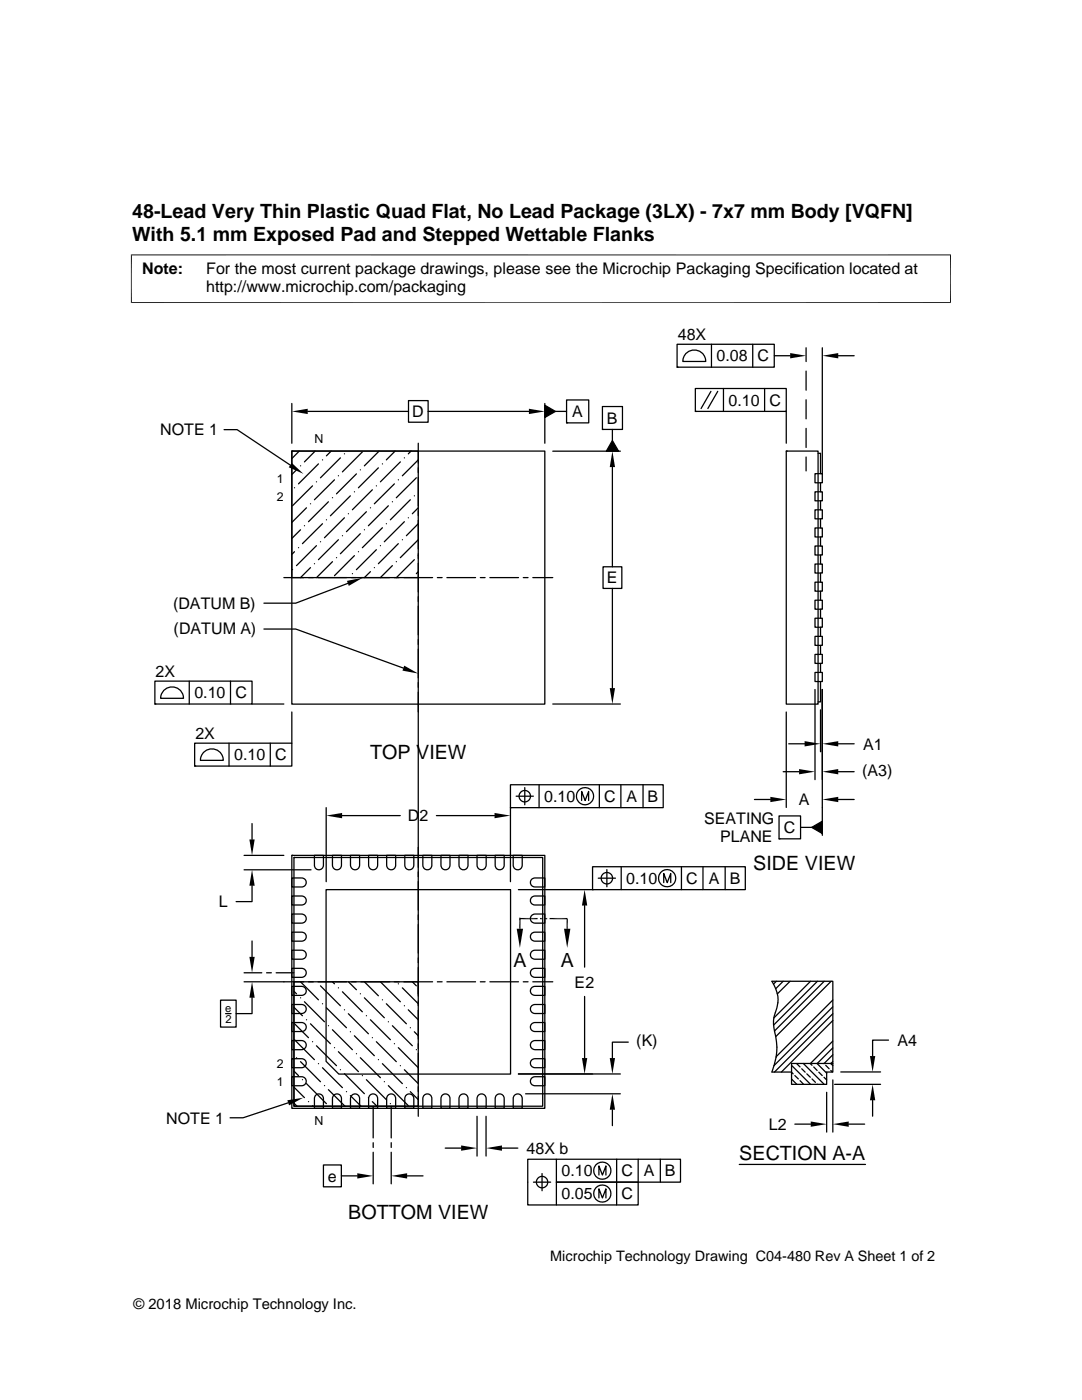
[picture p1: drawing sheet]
<svg xmlns="http://www.w3.org/2000/svg" width="216mm" height="279mm" viewBox="0 0 216 279" stroke-linecap="round" stroke-linejoin="round" font-family="sans-serif">
<g fill="none" stroke="#000" stroke-width=".25">
<path d="M81.5 79.9h3.9v4.4h-3.9zM113.1 79.8h4.4v4.6h-4.4zM135.1 68.7h19.4v4.6h-19.4zM135.1 73.3h.1M137 70.4a2.29 2.29 0 0 1 2.5-.4 2.29 2.29 0 0 1 1.3 2.1h-4.6l.4-1.1zM138.7 77.5h18.2v4.6h-18.2zM141.9 78.1l-2 3.4M142 68.7v4.6M143.2 78.1l-2 3.4M144.4 77.5v4.6M150.2 68.7v4.6M152.6 77.5v4.6"/>
<path d="M154.5 71h3.2M160.8 69.4v2.8M160.8 74.1v3.8M160.8 79.8v3.8M164.1 69.4v25.2M167.3 71h3.1M44.7 85.7h2.6l10.6 7.1M58.2 90h25.3v25.3h-25.3zM58.2 90h50.5v50.5h-50.5zM58.2 90h.1M58.2 80.5v8M58.8 97.3h.1"/>
<path d="M59.2 93.8l-1 .9M59.7 90l-1.5 1.5M60 93h.1M61.4 82.1h20.1M62.4 97l-4 3.9M62.9 90l-2.2 2.2M63.1 96.2h.1M63.5 92.6l-3.9 4M64.3 91.8h.1M66.1 90l-1 1M66.3 99.3h.1M66.7 95.8l-4 3.9"/>
<path d="M67.5 95h.1M67.9 91.4l-4 4M68.7 90.6h.1M69.9 99l-4 3.9M70.7 98.1h.1M71.1 94.6l-4 4M71.9 93.8h.1M72.3 90.2l-4 4M74.3 97.7l-4 4M75.1 97h.1M75.5 93.4l-4 3.9M75.6 90l-2.9 3"/>
<path d="M76.3 92.6h.1M78.7 96.6l-4 3.9M78.8 90l-1.7 1.8M79.5 95.8h.1M79.9 92.2l-4 4M80.7 91.4h.1M81.9 99.7l-4 4M82 90l-.5 .6M82.7 99h.1M83.1 95.4l-4 3.9M83.5 88.5v3.9M83.5 93.4v.9"/>
<path d="M83.5 95.3v5.7M83.5 91.8l-3.2 3.2M85.4 82.1h20.1M108.7 80.9l2.1 1.2-2.1 1.2zM108.7 80.5v8M110.3 90h13.5M110.8 82.1h2.3M113.1 84.4h.1M120.2 81.1h4v4.6h-4zM120.2 85.7h.1M122.2 87.9l1.2 2.1h-2.4zM122.2 85.7v2.2"/>
<path d="M122.2 93.2v19.9M138.7 82.1h.1M156.9 90h6.3v50.5h-6.3zM156.9 90h.1M156.9 82.1v6.4M160.8 85.5v3.8M160.8 91.2v2.8M162.6 98.1h1.5v1.8h-1.5zM162.6 94.5h1.5v1.9h-1.5zM163.2 90.5h.5v4M163.7 96.4v1.7M163.7 99.9v1.8"/>
<path d="M56.6 115.3h4M58.4 113.7h.1M58.8 110.1l-.6 .5M59.6 109.3h.1M60 105.7l-1.8 1.8M60.7 104.9h.1M61.2 101.3l-3 3M61.6 115.3h.9M62 113.3l-2 2M62 100.5h.1M62.7 112.5h.1M63.1 108.9l-3.9 4"/>
<path d="M63.5 115.3h5.7M63.9 108.1h.1M64.3 104.5l-4 4M65.1 103.7h.1M65.5 100.1l-3.9 4M66.3 112.1l-3.1 3.2M67.1 111.3h.1M67.5 107.7l-4 4M68.3 106.9h.1M68.7 103.3l-4 4M69.4 116.4l-10.4 4h-6.3M69.5 102.5h.1"/>
<path d="M70.1 115.3h1M70.3 114.5h.1M70.7 110.9l-4 4M71.5 110.1h.1M71.9 106.5l-4 4M72 115.3h5.7M72.7 105.7h.1M73.1 102.1l-4 4M73.9 101.3h.1M73.9 114.1l-1.2 1.2M74.7 113.3h.1M75.1 109.7l-4 4"/>
<path d="M75.9 108.9h.1M76.3 105.3l-4 4M77.1 104.5h.1M77.5 100.9l-4 4M78.3 100.1h.1M78.3 112.9l-2.4 2.4M78.7 115.3h1M79.1 112.1h.1M79.5 108.5l-4 4M80.3 107.7h.1M80.6 115.3h5.7M80.7 104.1l-4 4"/>
<path d="M81.5 103.3h.1M82.7 111.7l-3.6 3.6M83.5 101.9v1M83.5 103.8v5.8M83.5 110.5v1M83.5 112.4v86.4M83.5 114.1l-.4 .4M83.5 104.5l-2.4 2.4M83.5 101.3l-1.2 1.2M83.5 110.9h.1M83.5 107.7l-3.6 3.6M87.3 115.3h.9"/>
<path d="M89.2 115.3h5.7M95.8 115.3h1M97.7 115.3h5.8M104.4 115.3h1M106.3 115.3h4M120.3 113.1h3.8v4.3h-3.8zM122.2 117.4v19.9M162.6 119.8h1.5v1.8h-1.5zM162.6 116.2h1.5v1.8h-1.5zM162.6 112.6h1.5v1.8h-1.5zM162.6 109h1.5v1.8h-1.5zM162.6 105.4h1.5v1.8h-1.5z"/>
<path d="M162.6 101.7h1.5v1.8h-1.5zM163.7 103.5v1.9M163.7 107.2v1.8M163.7 110.8v1.8M163.7 114.4v1.8M163.7 118v1.8M30.9 135.9h19.4v4.6h-19.4zM32.8 137.6a2.28 2.28 0 0 1 2.5-.3 2.28 2.28 0 0 1 1.3 2.1h-4.6l.4-1.2zM37.8 135.9v4.6M46 135.9v4.6M52.7 125.5h6.3l21.5 7.8M162.6 134.2h1.5v1.8h-1.5z"/>
<path d="M162.6 130.6h1.5v1.8h-1.5zM162.6 127h1.5v1.8h-1.5zM162.6 123.4h1.5v1.8h-1.5zM162.6 137.6v18M163.7 136v4.1h-.5M163.7 121.6v1.8M163.7 125.2v1.8M163.7 128.8v1.8M163.7 132.4v1.8M164.1 137.6v29.1M30.9 140.5h.1M38.8 148.3h19.4v4.6h-19.4z"/>
<path d="M38.8 152.9h.1M40.8 150a2.28 2.28 0 0 1 2.4-.3 2.28 2.28 0 0 1 1.4 2h-4.6l.3-1.1zM45.7 148.3v4.6M50.3 140.5h6.3M53.9 148.3v4.6M58.2 142.1v6.2M101.9 156.6h30.4v4.6h-30.4zM103 158.9h3.4M104.7 157.2v3.4M107.6 156.6v4.6M110.3 140.5h13.5M116.1 159.8v-1.9l.7 1.9 .7-1.9v1.9"/>
<path d="M119.6 156.6v4.6M123.9 156.6v4.6M128.3 156.6v4.6M150.5 159.6h3.2M156.3 154h3.1M156.9 142.1v19M157.4 148.4h3.1M163.7 141.7v8.3M167.3 148.4h3.1M167.3 154h3.1M167.3 159.6h3.1M48.7 170.7h7.9"/>
<path d="M48.7 173.6h13.4M50.3 176.8v3.1h-3.2M50.3 164.4v3.1M58.2 170.7h50.5v50.5h-50.5zM58.2 170.7h.1M58.2 175.2h2a.9 .9 0 0 1 .9 .9 .9 .9 0 0 1-.9 .9h-2zM58.2 178.8h2a.9 .9 0 0 1 .9 .9 .9 .9 0 0 1-.9 .9h-2zM58.7 171.1h49.6v49.7h-49.6zM58.7 171.1h.1M62.7 170.7h1.8v2a.9 .9 0 0 1-.9 .9 .9 .9 0 0 1-.9-.9zM65.1 177.5h36.8v36.9h-34.3l-2.5-2.6zM65.1 161.2v14.8"/>
<path d="M66.3 170.7h1.8v2a.9 .9 0 0 1-.9 .9 .9 .9 0 0 1-.9-.9zM68.3 162.8h11.6M69.9 170.7h1.9v2a.91 .91 0 0 1-1 .9 .91 .91 0 0 1-.9-.9zM73.6 170.7h1.8v2a.9 .9 0 0 1-.9 .9 .9 .9 0 0 1-.9-.9zM77.2 170.7h1.8v2a.9 .9 0 0 1-.9 .9 .9 .9 0 0 1-.9-.9zM80.8 170.7h1.8v2a.9 .9 0 0 1-.9 .9 .9 .9 0 0 1-.9-.9zM84.4 170.7h1.8v2a.9 .9 0 0 1-.9 .9 .9 .9 0 0 1-.9-.9zM87.1 162.8h11.6M88 170.7h1.8v2a.9 .9 0 0 1-.9 .9 .9 .9 0 0 1-.9-.9zM91.6 170.7h1.8v2a.9 .9 0 0 1-.9 .9 .9 .9 0 0 1-.9-.9zM95.2 170.7h1.8v2a.91 .91 0 0 1-.9 .9 .91 .91 0 0 1-.9-.9zM98.8 170.7h1.8v2a.9 .9 0 0 1-.9 .9 .9 .9 0 0 1-.9-.9z"/>
<path d="M101.9 161.2h.1M101.9 161.2v14.8M102.4 170.7h1.8v2a.9 .9 0 0 1-.9 .9 .9 .9 0 0 1-.9-.9zM103.4 177.5h14.8M106 175.6l.7-.4h2v1.8h-2a.91 .91 0 0 1-.7-1.4zM106 179.2l.7-.4h2v1.8h-2a.89 .89 0 0 1-.8-.5 .89 .89 0 0 1 .1-.9zM118.2 173h30.5v4.5h-30.5zM118.2 177.5h.1M119.4 175.3h3.4M121.1 173.5v3.5M124 173v4.5M132.4 176.1v-1.8l.7 1.8 .7-1.8v1.8"/>
<path d="M136 173v4.5M140.3 173v4.5M144.7 173v4.5M155.4 162.8h4.3v4.6h-4.3zM155.4 167.4h.1M159.7 165.1h2.3M162 165.1l2.1-1.2v2.4zM44 199.6h3.1v5.4h-3.1zM48.7 195.9h11.9M48.7 194.1h3.5M50.3 199.1v3.2h-3.2M50.3 187.8v3.2"/>
<path d="M53.2 194.1h.9M55.1 194.1h3.5M58.2 182.4h2a.91 .91 0 0 1 .9 .9 .91 .91 0 0 1-.9 .9h-2zM58.2 186h2a.9 .9 0 0 1 .9 .9 .9 .9 0 0 1-.9 .9h-2zM58.2 189.6h2a.9 .9 0 0 1 .9 .9 .9 .9 0 0 1-.9 .9h-2zM58.2 193.3h2a.9 .9 0 0 1 .9 .9 .9 .9 0 0 1-.9 .9h-2zM58.2 196.8h2a.9 .9 0 0 1 .9 .9 .9 .9 0 0 1-.9 .9h-2zM58.7 197.8l.5 .5M58.7 195.9h24.8v24.9h-24.8zM60 199.1h.1M60 195.9l3.5 3.6M60.7 199.9l4 4"/>
<path d="M61.6 195.9h.9M63.5 195.9h5.7M63.9 196.7l4 4M66.3 195.9l.4 .4M67.5 197.1h.1M68.3 197.9l4 4M69.5 195.9l1.6 1.6M70.1 195.9h1M71.9 198.3h.1M72 195.9h5.7M72.7 195.9l2.8 2.8M72.7 199.1l4 4"/>
<path d="M75.9 195.9l4 4M76.3 199.5h.1M78.7 195.9h1M79.5 196.3h.1M80.3 197.1l3.2 3.2M80.6 195.9h5.7M82.3 195.9l.8 .8M83.5 199.7v1M87.3 195.9h.9M89.2 195.9h5.7M95.8 195.9h1M97.7 195.9h5.8"/>
<path d="M104.4 195.9h1M106 193.6l.7-.3h2v1.8h-2a.91 .91 0 0 1-.7-1.5zM106 186.4l.7-.4h2v1.8h-2a.9 .9 0 0 1-.7-1.4zM106 182.8l.7-.4h2v1.8h-2a.9 .9 0 0 1-.7-1.4zM106 197.2l.7-.4h2v1.8h-2a.89 .89 0 0 1-.8-.4 .89 .89 0 0 1 .1-1zM106 190l.7-.4h2v1.8h-2a.89 .89 0 0 1-.8-.5 .89 .89 0 0 1 .1-.9zM106.3 195.9h4M107.3 183.3h-3.6v2.1M109.7 183.3h3.5v2.1M116.6 180.7v12.3M116.6 198.9v12.3M154.9 195.8l-.6 .6"/>
<path d="M156.3 195.8l-1.5 1.5M157.6 195.8l-2.5 2.6M161.7 195.8l-7.3 7.4M163.1 195.8l-8.7 8.8M164.5 195.8l-10 10M165.8 195.8l-11 11.1M166.2 199.6l-11.3 11.3M45 202.3h1.1M58.2 200.5h2a.9 .9 0 0 1 .9 .9 .9 .9 0 0 1-.9 .9h-2zM58.2 204.1h2a.9 .9 0 0 1 .9 .9 .9 .9 0 0 1-.9 .9h-2zM58.2 207.7h2a.91 .91 0 0 1 .9 .9 .91 .91 0 0 1-.9 .9h-2zM58.2 211.3h2a.9 .9 0 0 1 .9 .9 .9 .9 0 0 1-.9 .9h-2z"/>
<path d="M58.2 214.9h2a.9 .9 0 0 1 .9 .9 .9 .9 0 0 1-.9 .9h-2zM58.7 204.2l2.9 2.9M58.7 213.8l.9 .9M58.7 217l2 2.1M58.7 201l1.6 1.7M58.8 207.5l3.9 4M59.2 211.1h.1M60 211.9l3.9 4M60.3 215.5h.1M61.2 216.3l3.9 4M61.2 203.5h.1M61.6 219.9h.1"/>
<path d="M62 204.3l3.9 4M62.4 207.9h.1M63.1 218.5a.91 .91 0 0 1 1.4 .7v2h-1.8v-2zM63.1 208.7l4 4M63.5 212.3h.1M64.3 213.1l4 4M64.3 200.3h.1M64.7 216.7h.1M65.1 201.1l4 4M65.5 217.5l3.3 3.3M65.5 204.7h.1M66.3 205.5l4 4"/>
<path d="M66.7 218.5a.9 .9 0 0 1 .9-.1 .9 .9 0 0 1 .5 .8v2h-1.8v-2zM66.7 209.1h.1M67.5 209.9l4 4M67.9 213.5h.1M68.7 214.3l4 4M68.7 201.5h.1M69.1 217.9h.1M69.5 202.3l4 4M69.9 218.7l2.1 2.1M69.9 205.9h.1M70.3 218.5a.9 .9 0 0 1 1.5 .7v2h-1.9v-2zM70.7 206.7l4 4"/>
<path d="M71.1 210.3h.1M71.9 211.1l4 4M72.3 214.7h.1M73.1 215.5l4 4M73.1 202.7h.1M73.5 219.1h.1M73.9 203.5l4 4M73.9 218.5a.91 .91 0 0 1 1.5 .7v2h-1.8v-2zM74.3 219.9l.9 .9M74.3 207.1h.1M75.1 207.9l4 4M75.5 211.5h.1"/>
<path d="M76.3 212.3l4 4M76.7 215.9h.1M77.1 200.3l4 4M77.5 216.7l4 4M77.5 203.9h.1M77.5 218.5a.9 .9 0 0 1 1-.1 .9 .9 0 0 1 .5 .8v2h-1.8v-2zM78.3 204.7l4 4M78.7 208.3h.1M79.5 209.1l4 4M79.9 212.7h.1M80.7 213.5l2.8 2.8M80.7 200.7h.1"/>
<path d="M81.1 217.1h.1M81.2 218.5a.91 .91 0 0 1 1.4 .7v2h-1.8v-2zM81.5 201.5l2 2M81.9 217.9l1.6 1.6M81.9 205.1h.1M82.7 205.9l.8 .8M83.1 209.5h.1M83.5 201.7v5.7M83.5 208.3v1M83.5 210.2v5.7M83.5 216.9v.9M83.5 218.8v4"/>
<path d="M84.7 218.5a.9 .9 0 0 1 1-.1 .9 .9 0 0 1 .5 .8v2h-1.8v-2zM88.4 218.5a.91 .91 0 0 1 1.4 .7v2h-1.8v-2zM92 218.5a.9 .9 0 0 1 .9-.1 .9 .9 0 0 1 .5 .8v2h-1.8v-2zM95.6 218.5a.92 .92 0 0 1 1.4 .7v2h-1.8v-2zM99.2 218.5a.91 .91 0 0 1 1.4 .7v2h-1.8v-2zM102.8 218.5a.9 .9 0 0 1 .9-.1 .9 .9 0 0 1 .5 .8v2h-1.8v-2zM103.4 214.3h20.4M104.9 218.3h18.9M106 200.8l.7-.3h2v1.8h-2a.91 .91 0 0 1-.7-1.5zM106 211.7l.7-.4h2v1.8h-2a.9 .9 0 0 1-.7-1.4zM106 208l.7-.3h2v1.8h-2a.92 .92 0 0 1-.7-1.5zM106 204.4l.7-.3h2v1.8h-2a.89 .89 0 0 1-.8-.5 .89 .89 0 0 1 .1-1z"/>
<path d="M106 215.2l.7-.3h2v1.8h-2a.89 .89 0 0 1-.8-.5 .89 .89 0 0 1 .1-1zM125.4 208h-3.2v3.2M157.9 212.6l3.8 3.8M157.9 214l.4 .3M157.9 215.3l1.1 1.1M158.6 214.7l.7 .6M159 212.3l.6 .6M159.6 215.7l.7 .7M160 213.3l.7 .7M160.3 212.2l4.2 4.2M161 214.3l.7 .7M161.6 212.2l.4 .4"/>
<path d="M162 215.3l.7 .7M162.4 212.9l.6 .7M163 212.2l2 2M163 216.4h.1M163.4 214l.7 .7M164.4 215l.6 .5M164.8 212.6l.6 .7M165 218v7.9M165.8 212.2l.4 .5M165.8 213.6l.3 .4M166.2 212.2h-8.3v4.2h7.1v-2.4h1.2v-18.2h-12.2a6.5 6.5 0 0 1 .5 6.8 7.7 7.7 0 0 0 .3 4.3 12.1 12.1 0 0 1-.8 7.1h3.9M166.2 215.5v10.4"/>
<path d="M166.2 200.9l-11.8 11.8M166.2 211.9l-.4 .3M166.2 210.5l-1.8 1.7M166.2 209.1l-3.1 3.1M166.2 203.7l-10.3 10.3M166.2 207.8l-4.5 4.4M166.2 202.3l-11.7 11.7M166.5 216.4h9.2M167.8 213.9h7.9M174.1 219.6v3.2M177.3 207.6h-3.2v3.2M57.5 220.1l-9 3h-2.6"/>
<path d="M58.7 220.2l.6 .6M62.4 220.7l.1 .1M64.5 232.5h3.6v4.4h-3.6zM68.1 234.7h3.2M74.5 220.8v6.3M74.5 228v1M74.5 230v6.3M77.9 220.3h.1M78.1 220.8v6.3M78.1 228v1M78.1 230v6.3M81.2 234.7h3.2"/>
<path d="M88.8 229.1h3.2M95.2 222.8v7.9M97 222.8v7.9M100.2 229.1h3.1M106.4 235.9h3.5M108.2 234.2v3.4M111 231.4v4.5h16.3v4.6h-22v-9.1h30.5v4.5h-24.8v4.6M119.5 234.5v-1.8l.7 1.8 .7-1.8v1.8M119.5 239.1v-1.8l.7 1.8 .7-1.8v1.8M122.2 221.5v3.1M123 231.4v9.1M127.3 231.4v4.5"/>
<path d="M131.8 231.4v4.5M147.5 232.4h25.2M158.6 224.3h3.2M169.4 224.3h3.1"/>
<circle cx="104.7" cy="158.9" r="1.14"/>
<circle cx="116.7" cy="158.9" r="1.71"/>
<circle cx="121.1" cy="175.3" r="1.14"/>
<circle cx="133.1" cy="175.3" r="1.72"/>
<circle cx="108.2" cy="235.9" r="1.14"/>
<circle cx="120.2" cy="233.6" r="1.71"/>
<circle cx="120.2" cy="238.2" r="1.71"/>
</g>
<g fill="#000">
<path d="M157.7 70.5l3.1 .5-3.1 .5zM164.1 71l3.2-.5v1zM58.2 92.4l2.4 2.2-3-1.3zM58.2 82.1l3.2-.5v1zM105.5 81.6l3.2 .5-3.2 .5zM108.7 80.9l2.1 1.2-2.1 1.2zM122.2 90l.5 3.2h-1zM122.2 87.9l1.2 2.1h-2.4zM69.2 115.9l3.2-.6-2.8 1.6zM80.7 132.8l2.8 1.6-3.2-.6zM121.7 137.3h1l-.5 3.2zM153.7 159l3.2 .6-3.2 .5z"/>
<path d="M159.4 153.5l3.2 .5-3.2 .5zM160.5 147.9l3.2 .5-3.2 .6zM164.1 148.4l3.2-.5v1.1zM164.1 154l3.2-.5v1zM164.1 159.6l3.2-.6v1.1zM49.8 167.5h1l-.5 3.2zM50.3 173.6l.5 3.2h-1zM65.1 162.8l3.2-.6v1.1zM98.7 162.2l3.2 .6-3.2 .5zM162 165.1l2.1-1.2v2.4zM49.8 191h1l-.5 3.1zM50.3 195.9l.5 3.2h-1z"/>
<path d="M103.1 185.4h1.3l-.7 3.8zM107.8 183.5l.4-.3v.3zM107.8 183.2h.4l-.4 .3zM108.7 183.5l.5-.3v.3zM108.7 183.2h.5l-.5 .3zM112.5 185.4h1.3l-.6 3.8zM116.6 177.5l.6 3.2h-1.1zM116.1 211.2h1.1l-.6 3.1zM121.7 211.2h1l-.5 3.1zM174.1 216.4l.5 3.2h-1zM173.6 210.8h1l-.5 3.1zM57.3 219.6l3.2-.5-2.8 1.5z"/>
<path d="M71.3 234.1l3.2 .6-3.2 .5zM78.1 234.7l3.1-.6v1.1zM92 228.6l3.2 .5-3.2 .6zM97 229.1l3.2-.5v1.1zM122.2 218.3l.5 3.2h-1zM161.8 223.8l3.2 .5-3.2 .6zM166.2 224.3l3.2-.5v1.1z"/>
</g>
<path d="M26.1 50.9h163.7M26.2 50.8v9.7M189.7 50.8v9.7M26.1 60.4h163.7M103.7 183.2v.3" fill="none" stroke="#000" stroke-width=".2"/>
<g font-size="3.9">
<text x="26.4" y="43.5">48-Lead Very Thin Plastic Quad Flat, No Lead Package (3LX) - 7x7 mm Body [VQFN]</text>
<text x="26.4" y="48">With 5.1 mm Exposed Pad and Stepped Wettable Flanks</text>
<text x="73.9" y="151.4">TOP VIEW</text>
<text x="150.3" y="173.7">SIDE VIEW</text>
<text x="102.4" y="193">A</text>
<text x="111.9" y="193">A</text>
<text x="147.5" y="231.6">SECTION A-A</text>
<text x="69.5" y="243.2">BOTTOM VIEW</text>
</g>
<g font-size="3.2">
<text x="28.4" y="54.6">Note:</text>
<text x="41.1" y="58.3">http://www.microchip.com/packaging</text>
<text x="41.1" y="54.6">For the most current package drawings, please see the Microchip Packaging Specification located at</text>
<text x="135.3" y="67.9">48X</text>
<text x="143" y="72.1">0.08</text>
<text x="151.2" y="72.1">C</text>
<text x="82.3" y="83.2">D</text>
<text x="114.2" y="83.2">A</text>
<text x="145.4" y="80.9">0.10</text>
<text x="153.6" y="81">C</text>
<text x="32" y="86.9">NOTE 1</text>
<text x="121.1" y="84.6">B</text>
<text x="121.1" y="116.4">E</text>
<text x="34.5" y="121.5">(DATUM B)</text>
<text x="34.6" y="126.6">(DATUM A)</text>
<text x="31.1" y="135.1">2X</text>
<text x="38.8" y="139.4">0.10</text>
<text x="47" y="139.4">C</text>
<text x="39" y="147.5">2X</text>
<text x="172.2" y="149.6">A1</text>
<text x="46.7" y="151.7">0.10</text>
<text x="54.9" y="151.7">C</text>
<text x="172" y="154.8">(A3)</text>
<text x="108.6" y="160">0.10</text>
<text x="120.6" y="160">C</text>
<text x="125" y="160">A</text>
<text x="129.2" y="160">B</text>
<text x="159.4" y="160.7">A</text>
<text x="81.4" y="163.9">D2</text>
<text x="140.5" y="164.4">SEATING</text>
<text x="156.4" y="166.3">C</text>
<text x="143.7" y="168.1">PLANE</text>
<text x="125" y="176.4">0.10</text>
<text x="136.9" y="176.4">C</text>
<text x="141.4" y="176.4">A</text>
<text x="145.6" y="176.4">B</text>
<text x="43.7" y="181.1">L</text>
<text x="114.7" y="197.1">E2</text>
<text x="127" y="208.8">(K)</text>
<text x="179.1" y="208.7">A4</text>
<text x="33.2" y="224.2">NOTE 1</text>
<text x="153.4" y="225.5">L2</text>
<text x="105.1" y="230.3">48X b</text>
<text x="65.4" y="235.8">e</text>
<text x="112" y="234.8">0.10</text>
<text x="112" y="239.3">0.05</text>
<text x="124" y="234.8">C</text>
<text x="124" y="239.3">C</text>
<text x="128.5" y="234.8">A</text>
<text x="132.7" y="234.8">B</text>
</g>
<g font-size="2.9">
<text x="109.8" y="251.7">Microchip Technology Drawing C04-480 Rev A Sheet 1 of 2</text>
<text x="26.6" y="261.3">© 2018 Microchip Technology Inc.</text>
</g>
<g font-size="2.5">
<text x="62.7" y="88.5">N</text>
<text x="55.3" y="96.3">1</text>
<text x="55.3" y="99.9">2</text>
<text x="55.3" y="213.1">2</text>
<text x="55.3" y="216.7">1</text>
<text x="62.7" y="224.6">N</text>
</g>
<g font-size="2.2">
<text x="45" y="202">e</text>
<text x="45" y="204.2">2</text>
</g>
</svg>
